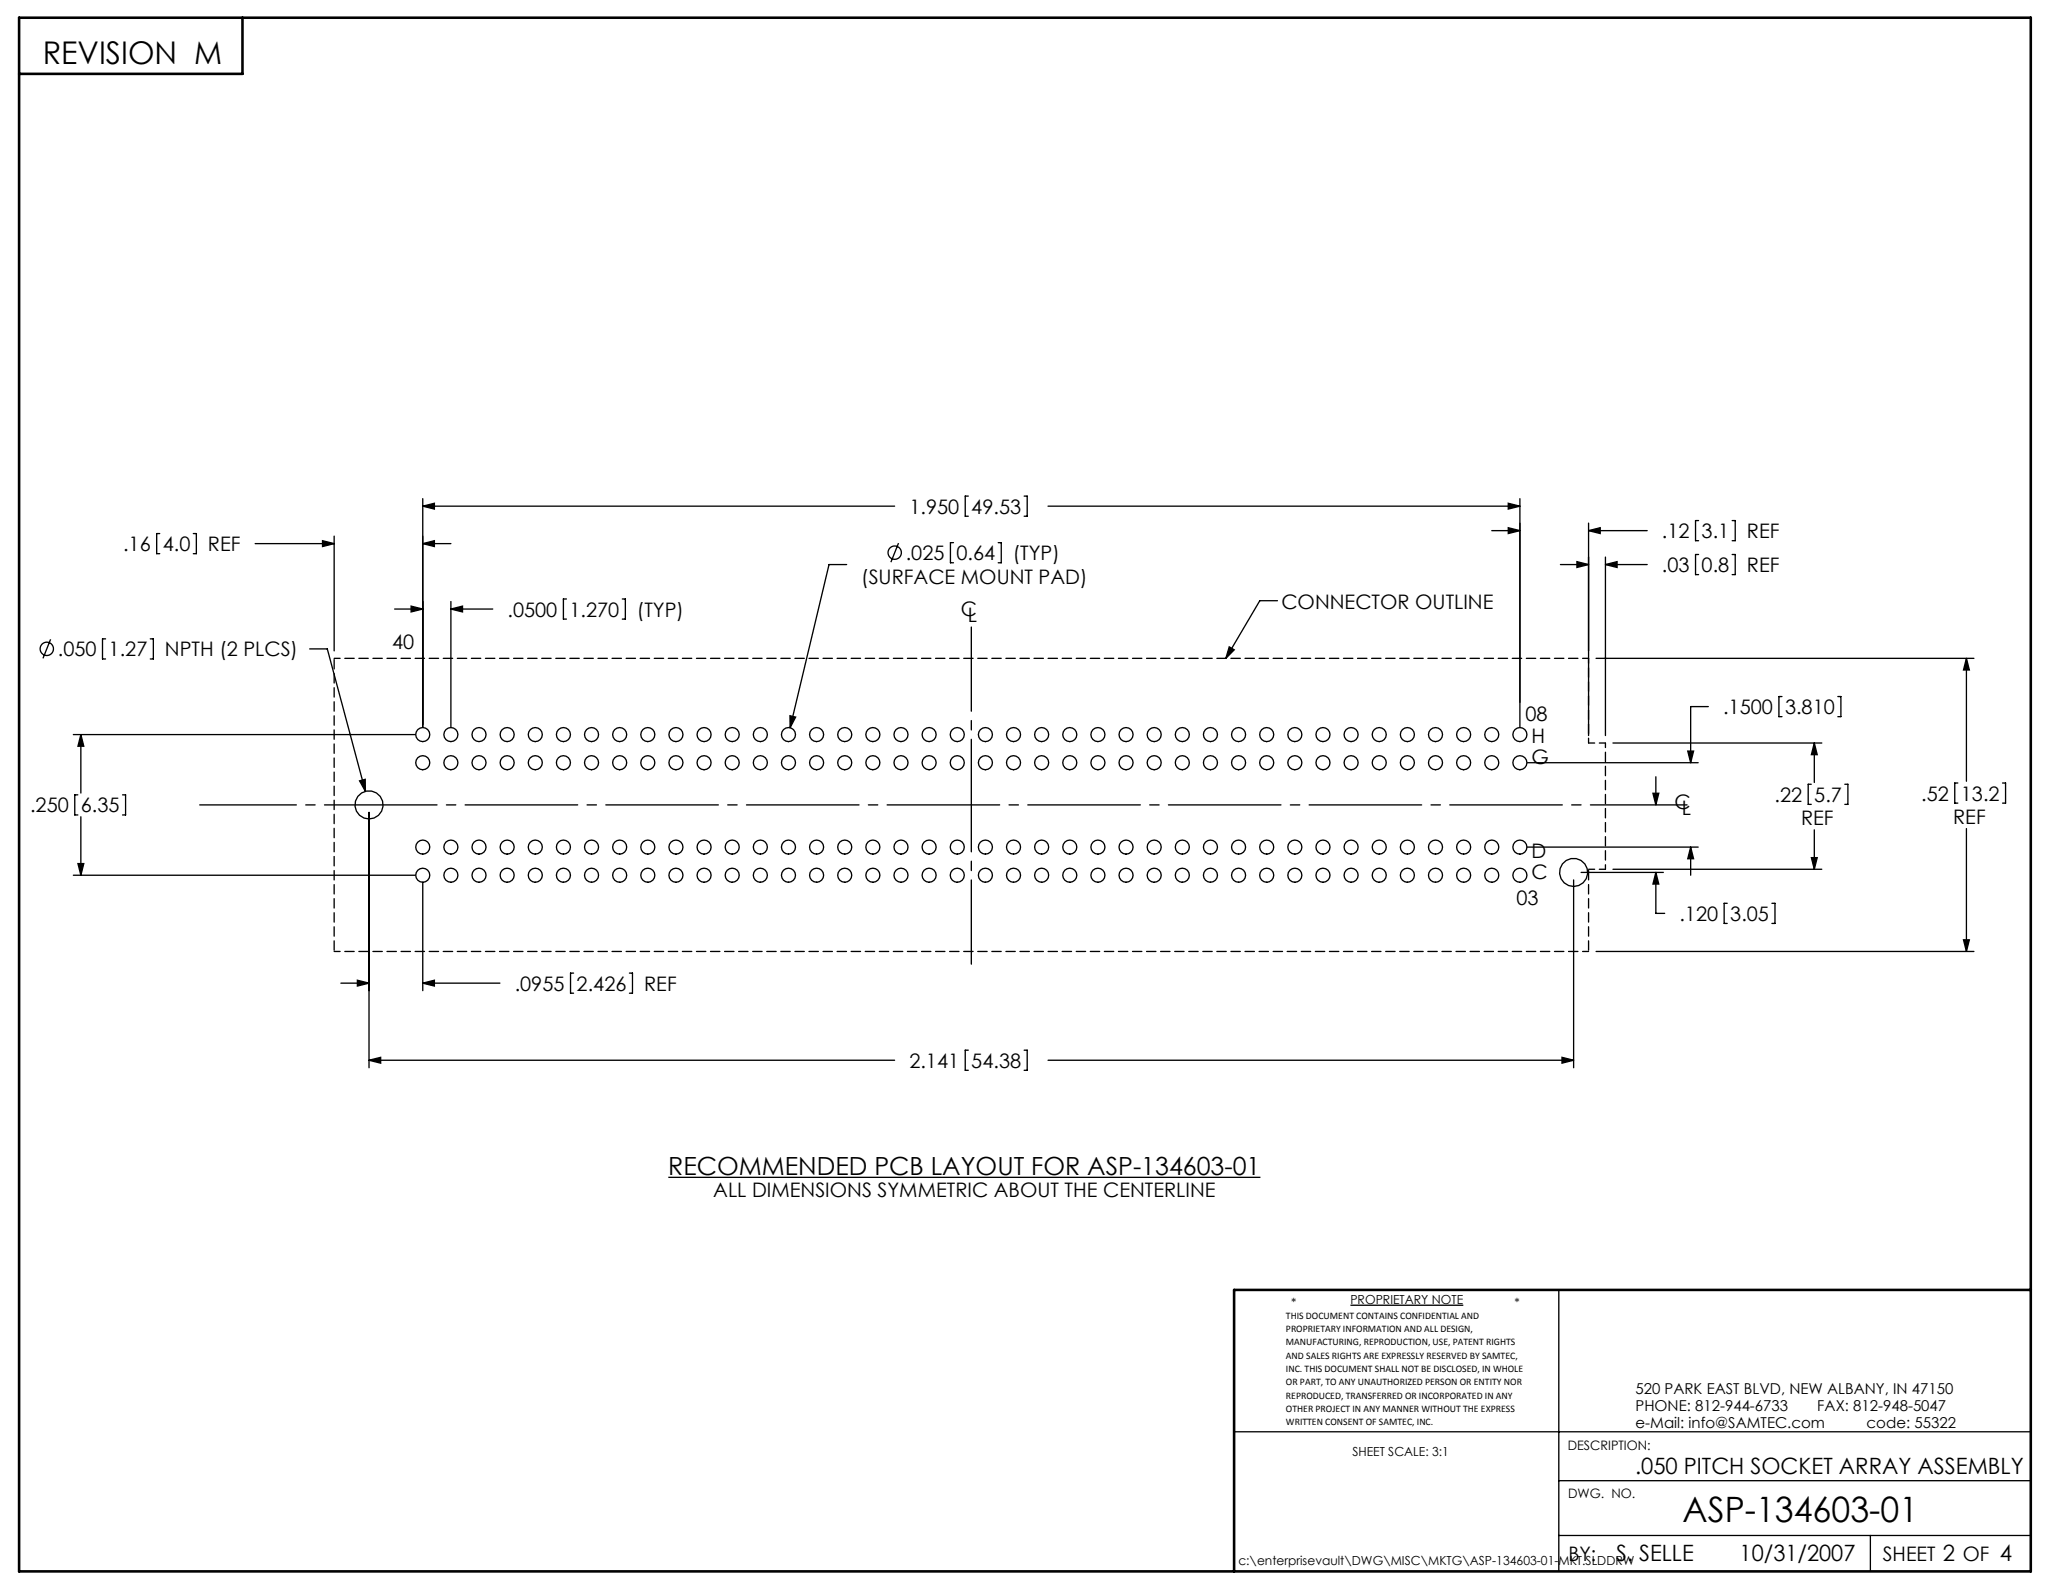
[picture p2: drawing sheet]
<svg xmlns="http://www.w3.org/2000/svg" width="279mm" height="216mm" viewBox="0 0 279 216" stroke-linecap="round" stroke-linejoin="round" font-family="sans-serif">
<g fill="none" stroke="#000" stroke-width=".18">
<path d="M21.6 72.3h-.4v2.7h.4M26.2 72.3h.4v2.7h-.4M34.6 73.6h10.7M43.7 73.2l1.6 .4-1.6 .4zM45.3 72.6v15.6M57.3 67.5v31M57.3 68.6h63.9M57.3 68.6l1.5-.4v.8zM57.3 73.6h3.8M57.3 73.6l1.5-.4v.8zM114.7 76.5h-2.4l-5.3 22.1M121.7 73.6l-1 2.5"/>
<path d="M129.1 73.5h-.4v2.7h.4M131.1 67.2h-.4v2.7h.4M135.2 73.5h.4v2.7h-.4M138.7 67.2h.4v2.7h-.4M141.9 68.6h63.9M202 71.9h3.8M204.3 68.2l1.5 .4-1.5 .4zM204.3 71.5l1.5 .4-1.5 .4zM205.8 67.5v31M211.3 76.5h3.8M213.6 76.1l1.5 .4-1.5 .4zM215.1 70.9v28.7"/>
<path d="M215.1 71.9h8M215.1 71.9l1.6-.4v.8zM217.4 75.5v24.1M217.4 76.5h5.7M217.4 76.5l1.6-.4v.8zM230 70.5h-.4v2.7h.4M230 75.1h-.4v2.7h.4M234.6 70.5h.4v2.7h-.4M234.6 75.1h.4v2.7h-.4M6.9 86.6l-1.1 2.6M9.9 99.5h46.3M11 99.5v7.9"/>
<path d="M11 99.5l.3 1.6h-.7zM14.3 86.5h-.4v2.8h.4M20.4 86.5h.4v2.8h-.4M41.9 87.9h2.4l5.2 19.3M53.4 82.5h3.9M55.7 82.1l1.6 .4-1.6 .4zM61.1 81.5v17M61.1 82.5h5.6M61.1 82.5l1.5-.4v.8zM76.7 81.1h-.4v2.8h.4M84.3 81.1h.4v2.8h-.4M107 96.9l.8 .2-.8 1.5z"/>
<path d="M166.5 87.6l.7 .4-1.2 1.2zM173 81.4h-2.4l-4.6 7.8M216.2 89.2h51.1M231.4 95.7h-2.4v7.6M241.3 94.3h-.4v2.8h.4M248.9 94.3h.4v2.8h-.4M266.3 89.2v16.6M266.3 89.2l.4 1.5h-.8zM9.9 118.5h46.3M10.5 107.7h-.4v2.7h.4M10.6 117h.7l-.3 1.5zM11 110.6v7.9"/>
<path d="M16.6 107.7h.4v2.7h-.4M48.7 105.8l.8-.2v1.6zM50 110v34.6M57.3 119.6v14.6M206.9 103.3h23.1M206.9 114.7h23.1M213.1 119.2v25.4M214.1 118.2h11.2M218.4 100.6h28.3M218.4 117.7h28.3M223.9 107.4h.8l-.4 1.6zM224.3 118.2v5.5h1.2"/>
<path d="M224.3 105.2v3.8M224.3 118.2l.4 1.5h-.8zM228.6 101.7h.8l-.4 1.6zM229 114.7l.4 1.6h-.8zM229 114.7v3.8M245.3 106.2h-.4v2.7h.4M245.3 116.2h.8l-.4 1.5zM245.7 100.6v5.4M245.7 112.4v5.3M245.7 100.6l.4 1.6h-.8zM249.9 106.2h.4v2.7h-.4M265.2 106.1h-.5v2.7h.5"/>
<path d="M266.3 112.2v16.7M271.2 106.1h.4v2.7h-.4M46.2 133.2h3.8M48.4 132.8l1.6 .4-1.6 .4zM57.3 133.2h10.4M57.3 133.2l1.5-.4v.8zM77.7 131.8h-.4v2.7h.4M85.2 131.8h.5v2.7h-.5M216.2 128.9h51.1M233.9 122.3h-.4v2.8h.4M240 122.3h.4v2.8h-.4M265.9 127.3h.8l-.4 1.6z"/>
<path d="M50 143.6h71.2M50 143.6l1.6-.4v.8zM90.5 159.5h80.2M131.1 142.2h-.4v2.8h.4M138.7 142.2h.4v2.8h-.4M141.9 143.6h71.2M211.5 143.2l1.6 .4-1.6 .4zM182.9 176.8h15.3M211.1 174.7v38.1M167.1 193.9h107.9M211.1 208h63.9M211.1 200.6h63.9"/>
<path d="M253.3 208v4.8"/>
<circle cx="121.2" cy="74.9" r=".9"/>
<circle cx="6.3" cy="87.9" r=".9"/>
<circle cx="57.3" cy="99.5" r=".95"/>
<circle cx="61.1" cy="99.5" r=".95"/>
<circle cx="64.9" cy="99.5" r=".95"/>
<circle cx="68.7" cy="99.5" r=".95"/>
<circle cx="72.5" cy="99.5" r=".95"/>
<circle cx="76.3" cy="99.5" r=".95"/>
<circle cx="80.1" cy="99.5" r=".95"/>
<circle cx="83.9" cy="99.5" r=".95"/>
<circle cx="87.7" cy="99.5" r=".95"/>
<circle cx="91.5" cy="99.5" r=".95"/>
<circle cx="95.4" cy="99.5" r=".95"/>
<circle cx="99.2" cy="99.5" r=".95"/>
<circle cx="103" cy="99.5" r=".95"/>
<circle cx="106.8" cy="99.5" r=".95"/>
<circle cx="110.6" cy="99.5" r=".95"/>
<circle cx="114.4" cy="99.5" r=".95"/>
<circle cx="118.2" cy="99.5" r=".95"/>
<circle cx="122" cy="99.5" r=".95"/>
<circle cx="125.8" cy="99.5" r=".95"/>
<circle cx="129.6" cy="99.5" r=".95"/>
<circle cx="133.5" cy="99.5" r=".95"/>
<circle cx="137.3" cy="99.5" r=".95"/>
<circle cx="141.1" cy="99.5" r=".95"/>
<circle cx="144.9" cy="99.5" r=".95"/>
<circle cx="148.7" cy="99.5" r=".95"/>
<circle cx="152.5" cy="99.5" r=".95"/>
<circle cx="156.3" cy="99.5" r=".95"/>
<circle cx="160.1" cy="99.5" r=".95"/>
<circle cx="163.9" cy="99.5" r=".95"/>
<circle cx="167.7" cy="99.5" r=".95"/>
<circle cx="171.6" cy="99.5" r=".95"/>
<circle cx="175.4" cy="99.5" r=".95"/>
<circle cx="179.2" cy="99.5" r=".95"/>
<circle cx="183" cy="99.5" r=".95"/>
<circle cx="186.8" cy="99.5" r=".95"/>
<circle cx="190.6" cy="99.5" r=".95"/>
<circle cx="194.4" cy="99.5" r=".95"/>
<circle cx="198.2" cy="99.5" r=".95"/>
<circle cx="202" cy="99.5" r=".95"/>
<circle cx="205.8" cy="99.5" r=".95"/>
<circle cx="50" cy="109" r="1.9"/>
<circle cx="57.3" cy="103.3" r=".95"/>
<circle cx="57.3" cy="118.5" r=".95"/>
<circle cx="57.3" cy="114.7" r=".95"/>
<circle cx="61.1" cy="103.3" r=".95"/>
<circle cx="61.1" cy="118.5" r=".95"/>
<circle cx="61.1" cy="114.7" r=".95"/>
<circle cx="64.9" cy="103.3" r=".95"/>
<circle cx="64.9" cy="114.7" r=".95"/>
<circle cx="64.9" cy="118.5" r=".95"/>
<circle cx="68.7" cy="103.3" r=".95"/>
<circle cx="68.7" cy="118.5" r=".95"/>
<circle cx="68.7" cy="114.7" r=".95"/>
<circle cx="72.5" cy="103.3" r=".95"/>
<circle cx="72.5" cy="118.5" r=".95"/>
<circle cx="72.5" cy="114.7" r=".95"/>
<circle cx="76.3" cy="103.3" r=".95"/>
<circle cx="76.3" cy="118.5" r=".95"/>
<circle cx="76.3" cy="114.7" r=".95"/>
<circle cx="80.1" cy="103.3" r=".95"/>
<circle cx="80.1" cy="118.5" r=".95"/>
<circle cx="80.1" cy="114.7" r=".95"/>
<circle cx="83.9" cy="103.3" r=".95"/>
<circle cx="83.9" cy="118.5" r=".95"/>
<circle cx="83.9" cy="114.7" r=".95"/>
<circle cx="87.7" cy="103.3" r=".95"/>
<circle cx="87.7" cy="118.5" r=".95"/>
<circle cx="87.7" cy="114.7" r=".95"/>
<circle cx="91.5" cy="103.3" r=".95"/>
<circle cx="91.5" cy="114.7" r=".95"/>
<circle cx="91.5" cy="118.5" r=".95"/>
<circle cx="95.4" cy="103.3" r=".95"/>
<circle cx="95.4" cy="114.7" r=".95"/>
<circle cx="95.4" cy="118.5" r=".95"/>
<circle cx="99.2" cy="103.3" r=".95"/>
<circle cx="99.2" cy="114.7" r=".95"/>
<circle cx="99.2" cy="118.5" r=".95"/>
<circle cx="103" cy="103.3" r=".95"/>
<circle cx="103" cy="118.5" r=".95"/>
<circle cx="103" cy="114.7" r=".95"/>
<circle cx="106.8" cy="103.3" r=".95"/>
<circle cx="106.8" cy="114.7" r=".95"/>
<circle cx="106.8" cy="118.5" r=".95"/>
<circle cx="110.6" cy="103.3" r=".95"/>
<circle cx="110.6" cy="118.5" r=".95"/>
<circle cx="110.6" cy="114.7" r=".95"/>
<circle cx="114.4" cy="103.3" r=".95"/>
<circle cx="114.4" cy="118.5" r=".95"/>
<circle cx="114.4" cy="114.7" r=".95"/>
<circle cx="118.2" cy="103.3" r=".95"/>
<circle cx="118.2" cy="118.5" r=".95"/>
<circle cx="118.2" cy="114.7" r=".95"/>
<circle cx="122" cy="103.3" r=".95"/>
<circle cx="122" cy="118.5" r=".95"/>
<circle cx="122" cy="114.7" r=".95"/>
<circle cx="125.8" cy="103.3" r=".95"/>
<circle cx="125.8" cy="118.5" r=".95"/>
<circle cx="125.8" cy="114.7" r=".95"/>
<circle cx="129.6" cy="103.3" r=".95"/>
<circle cx="129.6" cy="114.7" r=".95"/>
<circle cx="129.6" cy="118.5" r=".95"/>
<circle cx="133.5" cy="103.3" r=".95"/>
<circle cx="133.5" cy="118.5" r=".95"/>
<circle cx="133.5" cy="114.7" r=".95"/>
<circle cx="137.3" cy="103.3" r=".95"/>
<circle cx="137.3" cy="118.5" r=".95"/>
<circle cx="137.3" cy="114.7" r=".95"/>
<circle cx="141.1" cy="103.3" r=".95"/>
<circle cx="141.1" cy="118.5" r=".95"/>
<circle cx="141.1" cy="114.7" r=".95"/>
<circle cx="144.9" cy="103.3" r=".95"/>
<circle cx="144.9" cy="118.5" r=".95"/>
<circle cx="144.9" cy="114.7" r=".95"/>
<circle cx="148.7" cy="103.3" r=".95"/>
<circle cx="148.7" cy="118.5" r=".95"/>
<circle cx="148.7" cy="114.7" r=".95"/>
<circle cx="152.5" cy="103.3" r=".95"/>
<circle cx="152.5" cy="118.5" r=".95"/>
<circle cx="152.5" cy="114.7" r=".95"/>
<circle cx="156.3" cy="103.3" r=".95"/>
<circle cx="156.3" cy="118.5" r=".95"/>
<circle cx="156.3" cy="114.7" r=".95"/>
<circle cx="160.1" cy="103.3" r=".95"/>
<circle cx="160.1" cy="114.7" r=".95"/>
<circle cx="160.1" cy="118.5" r=".95"/>
<circle cx="163.9" cy="103.3" r=".95"/>
<circle cx="163.9" cy="118.5" r=".95"/>
<circle cx="163.9" cy="114.7" r=".95"/>
<circle cx="167.7" cy="103.3" r=".95"/>
<circle cx="167.7" cy="118.5" r=".95"/>
<circle cx="167.7" cy="114.7" r=".95"/>
<circle cx="171.6" cy="103.3" r=".95"/>
<circle cx="171.6" cy="114.7" r=".95"/>
<circle cx="171.6" cy="118.5" r=".95"/>
<circle cx="175.4" cy="103.3" r=".95"/>
<circle cx="175.4" cy="118.5" r=".95"/>
<circle cx="175.4" cy="114.7" r=".95"/>
<circle cx="179.2" cy="103.3" r=".95"/>
<circle cx="179.2" cy="118.5" r=".95"/>
<circle cx="179.2" cy="114.7" r=".95"/>
<circle cx="183" cy="103.3" r=".95"/>
<circle cx="183" cy="118.5" r=".95"/>
<circle cx="183" cy="114.7" r=".95"/>
<circle cx="186.8" cy="103.3" r=".95"/>
<circle cx="186.8" cy="118.5" r=".95"/>
<circle cx="186.8" cy="114.7" r=".95"/>
<circle cx="190.6" cy="103.3" r=".95"/>
<circle cx="190.6" cy="118.5" r=".95"/>
<circle cx="190.6" cy="114.7" r=".95"/>
<circle cx="194.4" cy="103.3" r=".95"/>
<circle cx="194.4" cy="118.5" r=".95"/>
<circle cx="194.4" cy="114.7" r=".95"/>
<circle cx="198.2" cy="103.3" r=".95"/>
<circle cx="198.2" cy="118.5" r=".95"/>
<circle cx="198.2" cy="114.7" r=".95"/>
<circle cx="202" cy="103.3" r=".95"/>
<circle cx="202" cy="118.5" r=".95"/>
<circle cx="202" cy="114.7" r=".95"/>
<circle cx="205.8" cy="103.3" r=".95"/>
<circle cx="205.8" cy="118.5" r=".95"/>
<circle cx="205.8" cy="114.7" r=".95"/>
<circle cx="213.1" cy="118.2" r="1.9"/>
</g>
<path d="M2.6 2.4h272.4v210.4h-272.4zM32.8 2.4v7.6h-30.2M275 174.7h-107.9v38.1" fill="none" stroke="#000" stroke-width=".35"/>
<path d="M228.5 109h-201.5" fill="none" stroke="#000" stroke-width=".18" stroke-dasharray="15.2 1.3 1.3 1.3" stroke-dashoffset="2.2"/>
<path d="M131.6 130.6v-45.7" fill="none" stroke="#000" stroke-width=".18" stroke-dasharray="15.2 1.3 1.3 1.3" stroke-dashoffset="3.8"/>
<path d="M45.3 89.2h169.8M45.3 128.9h169.8" fill="none" stroke="#000" stroke-width=".18" stroke-dasharray="1.3 .6" stroke-dashoffset=".5"/>
<path d="M45.3 89.2v39.7M215.1 117.7v11.2" fill="none" stroke="#000" stroke-width=".18" stroke-dasharray="1.3 .6" stroke-dashoffset="-.2"/>
<path d="M215.1 89.2v11.4" fill="none" stroke="#000" stroke-width=".18" stroke-dasharray="1.3 .6" stroke-dashoffset=".6"/>
<path d="M215.1 100.6h2.3M215.1 117.7h2.3" fill="none" stroke="#000" stroke-width=".18" stroke-dasharray="1.3 .6" stroke-dashoffset=".4"/>
<path d="M217.4 100.6v17.1" fill="none" stroke="#000" stroke-width=".18" stroke-dasharray="1.3 .6" stroke-dashoffset=".7"/>
<g fill="#000">
<path d="M166.5 87.6l.7 .4-1.2 1.2z"/>
<path d="M57.3 68.6l1.5-.4v.8zM204.3 68.2l1.5 .4-1.5 .4zM11 99.5l.3 1.6h-.7zM10.6 117h.7l-.3 1.5zM228.6 101.7h.8l-.4 1.6zM229 114.7l.4 1.6h-.8zM50 143.6l1.6-.4v.8zM211.5 143.2l1.6 .4-1.6 .4zM55.7 82.1l1.6 .4-1.6 .4zM61.1 82.5l1.5-.4v.8zM107 96.9v1.7l.8-1.5zM48.7 105.8l.8 1.4v-1.6zM48.4 132.8l1.6 .4-1.6 .4zM57.3 133.2l1.5-.4v.8z"/>
<path d="M224.3 118.2l.4 1.5h-.8zM223.9 107.4h.8l-.4 1.6zM266.3 89.2l.4 1.5h-.8zM265.9 127.3h.8l-.4 1.6zM57.3 73.6l1.5-.4v.8zM43.7 73.2l1.6 .4-1.6 .4zM204.3 71.5l1.5 .4-1.5 .4zM215.1 71.9l1.6-.4v.8zM245.7 100.6l.4 1.6h-.8zM245.3 116.2h.8l-.4 1.5zM213.6 76.1l1.5 .4-1.5 .4zM217.4 76.5l1.6-.4v.8z"/>
</g>
<text font-size="4.7" x="227.9" y="206.1">ASP-134603-01</text>
<text font-size="4.2" x="5.8" y="8.6">REVISION M</text>
<text font-size="3.4" x="90.5" y="159.1">RECOMMENDED PCB LAYOUT FOR ASP-134603-01</text>
<g font-size="3">
<text x="221.4" y="199.6">.050 PITCH SOCKET ARRAY ASSEMBLY</text>
<text x="218.9" y="211.4">S. SELLE</text>
<text x="235.6" y="211.4">10/31/2007</text>
</g>
<g font-size="2.7">
<text x="123.2" y="69.6">1.950</text>
<text x="131.6" y="69.6">49.53</text>
<text x="16.7" y="74.6">.16</text>
<text x="22" y="74.6">4.0</text>
<text x="28.2" y="74.6">REF</text>
<text x="122.7" y="75.9">.025</text>
<text x="129.5" y="75.9">0.64</text>
<text x="137.2" y="75.9">(TYP)</text>
<text x="225.1" y="72.9">.12</text>
<text x="225.1" y="77.5">.03</text>
<text x="230.5" y="72.9">3.1</text>
<text x="230.5" y="77.5">0.8</text>
<text x="236.6" y="72.9">REF</text>
<text x="236.6" y="77.5">REF</text>
<text x="68.7" y="83.5">.0500</text>
<text x="77.1" y="83.5">1.270</text>
<text x="86.3" y="83.5">(TYP)</text>
<text x="116.7" y="79.1">(SURFACE MOUNT PAD)</text>
<text x="130.1" y="83.4">C</text>
<text x="173.5" y="82.5">CONNECTOR OUTLINE</text>
<text x="7.8" y="88.9">.050</text>
<text x="14.7" y="88.9">1.27</text>
<text x="22.3" y="88.9">NPTH (2 PLCS)</text>
<text x="53.1" y="87.9">40</text>
<text x="131.1" y="84.2">L</text>
<text x="206.6" y="97.7">08</text>
<text x="207.4" y="100.7">H</text>
<text x="233.4" y="96.7">.1500</text>
<text x="241.7" y="96.7">3.810</text>
<text x="207.4" y="103.5">G</text>
<text x="4.1" y="110">.250</text>
<text x="10.9" y="110">6.35</text>
<text x="226.8" y="109.6">C</text>
<text x="227.8" y="110.4">L</text>
<text x="240.3" y="108.6">.22</text>
<text x="243.9" y="111.8">REF</text>
<text x="245.7" y="108.6">5.7</text>
<text x="260.2" y="108.4">.52</text>
<text x="264.5" y="111.6">REF</text>
<text x="265.6" y="108.4">13.2</text>
<text x="207.4" y="116.2">D</text>
<text x="207.4" y="119">C</text>
<text x="205.4" y="122.6">03</text>
<text x="227.5" y="124.7">.120</text>
<text x="234.3" y="124.7">3.05</text>
<text x="69.7" y="134.2">.0955</text>
<text x="78.1" y="134.2">2.426</text>
<text x="87.2" y="134.2">REF</text>
<text x="123.2" y="144.6">2.141</text>
<text x="131.5" y="144.6">54.38</text>
<text x="96.6" y="162.1">ALL DIMENSIONS SYMMETRIC ABOUT THE CENTERLINE</text>
<text x="212.4" y="211.5">BY:</text>
<text x="255" y="211.4">SHEET 2 OF 4</text>
</g>
<g font-size="2">
<text x="221.5" y="188.8">520 PARK EAST BLVD, NEW ALBANY, IN 47150</text>
<text x="221.5" y="191.1">PHONE: 812-944-6733</text>
<text x="246.1" y="191.1">FAX: 812-948-5047</text>
<text x="221.5" y="193.4">e-Mail: info@SAMTEC.com</text>
<text x="252.8" y="193.4">code: 55322</text>
</g>
<g font-size="1.8">
<text x="212.3" y="196.4">DESCRIPTION:</text>
<text x="212.4" y="202.9">DWG. NO.</text>
</g>
<g font-size="1.7">
<text x="174.9" y="177">*</text>
<text x="182.9" y="176.6">PROPRIETARY NOTE</text>
<text x="205.1" y="177">*</text>
<text x="183.2" y="197.2">SHEET SCALE: 3:1</text>
<text x="167.7" y="212">c:\enterprisevault\DWG\MISC\MKTG\ASP-134603-01-MKT.SLDDRW</text>
</g>
<g font-size="1.4">
<text x="174.2" y="178.6">THIS DOCUMENT CONTAINS CONFIDENTIAL AND</text>
<text x="174.2" y="180.4">PROPRIETARY INFORMATION AND ALL DESIGN,</text>
<text x="174.2" y="182.2">MANUFACTURING, REPRODUCTION, USE, PATENT RIGHTS</text>
<text x="174.2" y="184">AND SALES RIGHTS ARE EXPRESSLY RESERVED BY SAMTEC,</text>
<text x="174.2" y="185.8">INC. THIS DOCUMENT SHALL NOT BE DISCLOSED, IN WHOLE</text>
<text x="174.2" y="187.6">OR PART, TO ANY UNAUTHORIZED PERSON OR ENTITY NOR</text>
<text x="174.2" y="189.4">REPRODUCED, TRANSFERRED OR INCORPORATED IN ANY</text>
<text x="174.2" y="191.2">OTHER PROJECT IN ANY MANNER WITHOUT THE EXPRESS</text>
<text x="174.2" y="193">WRITTEN CONSENT OF SAMTEC, INC.</text>
</g>
</svg>
